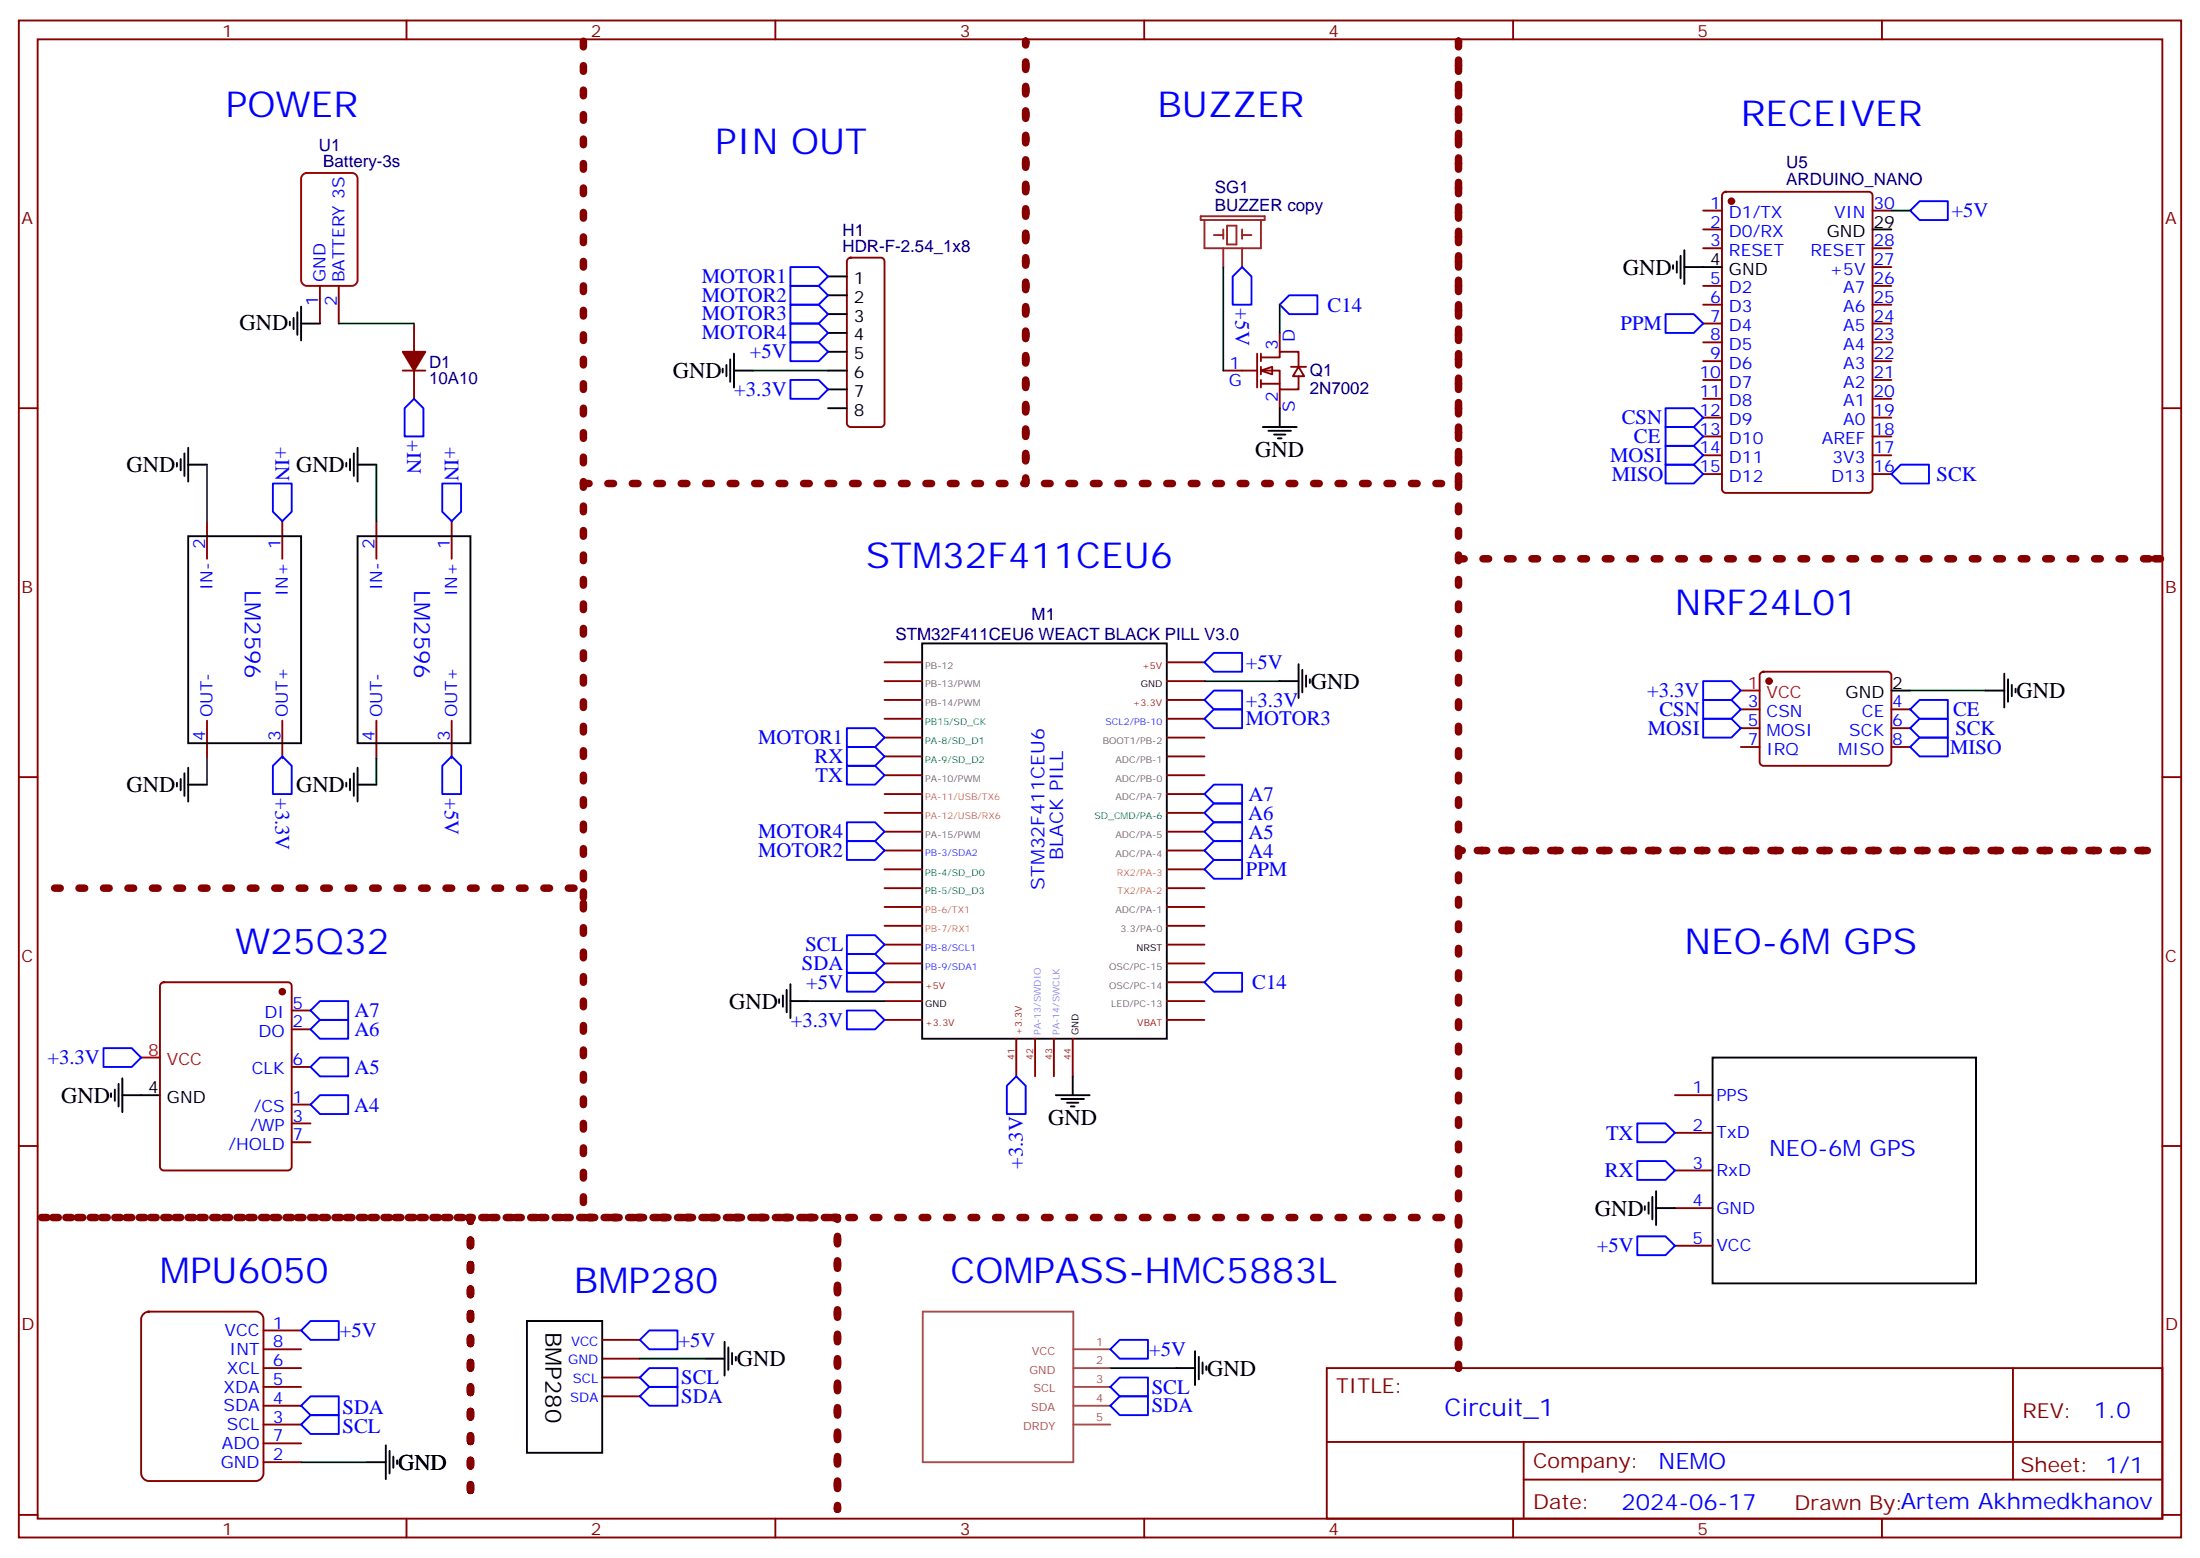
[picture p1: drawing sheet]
<svg xmlns="http://www.w3.org/2000/svg" width="412mm" height="292mm" viewBox="0 0 412 292" stroke-linecap="round" stroke-linejoin="round" font-family="sans-serif">
<g fill="none" stroke="#870000" stroke-width=".35">
<path d="M3.5 3.8h405.4v284.4h-405.4zM7.1 7.4h398.2v277.3h-398.2zM76.2 3.8v3.6M145.3 3.8v3.6M214.5 3.8v3.6M283.6 3.8v3.6M352.8 3.8v3.6M60 53.6v7M63.5 53.6v7M3.5 76.5h3.6M405.3 76.5h3.6M70.6 97.7v7"/>
<path d="M84.7 97.7v7M70.6 135.1v7M84.7 135.1v7M165.8 138.3h7.1M165.8 134.7h7.1M165.8 131.2h7.1M165.8 127.7h7.1M165.8 124.1h7.1M218.7 138.3h7.1M218.7 134.7h7.1M218.7 131.2h7.1M218.7 127.7h7.1"/>
<path d="M218.7 124.1h7.1M3.5 145.7h3.6M165.8 159.4h7.1M165.8 155.9h7.1M165.8 152.4h7.1M165.8 148.8h7.1M165.8 145.3h7.1M165.8 141.8h7.1M218.7 159.4h7.1M218.7 155.9h7.1M218.7 152.4h7.1M218.7 148.8h7.1"/>
<path d="M218.7 145.3h7.1M218.7 141.8h7.1M405.3 145.7h3.6M165.8 177.1h7.1M165.8 173.5h7.1M165.8 170h7.1M165.8 166.5h7.1M165.8 162.9h7.1M218.7 177.1h7.1M218.7 173.5h7.1M218.7 170h7.1M218.7 166.5h7.1"/>
<path d="M218.7 162.9h7.1M165.8 191.2h7.1M165.8 187.6h7.1M165.8 184.1h7.1M165.8 180.6h7.1M190.5 194.7v7.1M194 194.7v7.1M197.6 194.7v7.1M201.1 194.7v7.1M218.7 191.2h7.1M218.7 187.6h7.1M218.7 184.1h7.1"/>
<path d="M218.7 180.6h7.1M3.5 214.8h3.6M405.3 214.8h3.6M248.7 256.4h156.6v28.3h-156.6zM377.3 256.5v20.8M248.7 270.3h156.5M285.6 277.3h119.6M285.6 270.3v14.1M3.5 284h3.6M76.2 284.7v3.5M145.3 284.7v3.5M214.5 284.7v3.5"/>
<path d="M283.6 284.7v3.5M352.8 284.7v3.5M405.3 284h3.6"/>
</g>
<g fill="none" stroke="#000" stroke-width=".35">
<path d="M67 100.5h21.2v38.8h-21.2zM172.9 120.6h45.8v74.1h-45.8zM239.9 127.7h3.5M243.4 124.5v6.3M244.1 125.6v4.2M244.8 126.6v2.1M245.5 127.3v.7M146 187.3v.7M146.8 186.6v2.1M147.5 185.5v4.3M148.2 187.6h3.5M148.2 184.5v6.3"/>
<path d="M197.9 205.3h6.4M199 206h4.2M200 206.7h2.1M200.7 207.4h.7M201.1 201.8v3.5"/>
</g>
<path d="M56.7 32.9l.8-.5h8.5a1.06 1.06 0 0 1 1 1.1v19a1.13 1.13 0 0 1-1 1.1h-8.5a1.13 1.13 0 0 1-1.1-1.1v-19z" fill="none" stroke="#900" stroke-width=".35"/>
<path d="M227.5 122.4h5.3v3.5h-5.3l-1.7-1.8zM227.5 129.4h5.3v3.6h-5.3l-1.7-1.8zM158.7 175.3h5.3l1.8 1.8-1.8 1.7h-5.3zM158.7 178.8h5.3l1.8 1.8-1.8 1.8h-5.3zM158.7 182.4h5.3l1.8 1.7-1.8 1.8h-5.3zM158.7 189.4h5.3l1.8 1.8-1.8 1.7h-5.3z" fill="none" stroke="#00f" stroke-width=".35"/>
<path d="M225.8 127.7h14.1M151.7 187.6h14.1" fill="none" stroke="#008700" stroke-width=".35"/>
<path d="M26.8 246.4l.3-.3 .8-.2h20.1a1.41 1.41 0 0 1 1.4 1.4v28.9a1.51 1.51 0 0 1-1.4 1.4h-20.1a1.51 1.51 0 0 1-1.4-1.4v-28.9z" fill="#fff" stroke="#800000" stroke-width=".35"/>
<g fill="none" stroke="#870000" stroke-width=".35">
<path d="M319.3 39.5h3.5M323 36.2l.5-.3h26.8a.71 .71 0 0 1 .7 .8v55a.76 .76 0 0 1-.7 .7h-26.8a.76 .76 0 0 1-.7-.7v-55zM351 39.5h3.5M159 48.5l.5-.2h5.6a.71 .71 0 0 1 .7 .7v30.3a.76 .76 0 0 1-.7 .7h-5.6a.76 .76 0 0 1-.8-.7v-30.3zM319.3 43h3.5M319.3 46.5h3.5M319.3 53.6h3.5M319.3 57.1h3.5M351 46.5h3.5M351 53.6h3.5M351 57.1h3.5M351 50.1h3.5"/>
<path d="M75.5 69.5h4.2M77.6 60.6v5.3M77.6 69.5v5.3M319.3 60.6h3.5M319.3 64.2h3.5M319.3 67.7h3.5M319.3 71.2h3.5M319.3 74.8h3.5M319.3 78.3h3.5M351 60.6h3.5M351 64.2h3.5M351 67.7h3.5"/>
<path d="M351 71.2h3.5M351 74.8h3.5M351 78.3h3.5M38.8 97.7v7M52.9 97.7v7M319.3 81.8h3.5M319.3 85.3h3.5M319.3 88.9h3.5M351 81.8h3.5M351 85.3h3.5M351 88.9h3.5M38.8 135.1v7"/>
<path d="M52.9 135.1v7M326.3 133h3.5M326.3 136.5h3.5M330.1 126.1l.5-.2h23.2a.71 .71 0 0 1 .7 .7v16.2a.76 .76 0 0 1-.7 .7h-23.2a.76 .76 0 0 1-.8-.7v-16.2zM354.5 133h3.6M354.5 136.5h3.6M326.3 140h3.5M354.5 140h3.6M30.2 184.3l.5-.2h23.3a.71 .71 0 0 1 .7 .7v33.9a.76 .76 0 0 1-.7 .7h-23.3a.76 .76 0 0 1-.7-.7v-33.9zM54.7 200h3.5M54.7 189.4h3.5M54.7 192.9h3.5"/>
<path d="M54.7 214.1h3.5M54.7 210.6h3.5M54.7 207h3.5M314 205.3h7M314 212.3h7M314 219.4h7M314 226.4h7M314 233.5h7M49.4 249.4h7M49.4 260h7M49.4 256.4h7M49.4 252.9h7"/>
<path d="M112.9 254.7h7M112.9 258.2h7M112.9 251.1h7M49.4 274.1h7M49.4 267h7M49.4 263.5h7M49.4 270.5h7M112.9 261.7h7"/>
</g>
<g fill="none" stroke="#000" stroke-width=".35">
<path d="M55 59.6v2.1M55.7 58.5v4.3M56.4 57.5v6.3M155.2 51.8h3.5M155.2 55.4h3.5M155.2 58.9h3.5M313.6 49.7v.7M314.3 49v2.1M315 47.9v4.3M315.7 50.1h7.1M315.7 46.9v6.3M351 43h3.5"/>
<path d="M54.3 60.3v.7M56.4 60.6h3.6M135.5 69.1v.7M136.2 68.4v2.1M136.9 67.3v4.3M137.6 69.5h3.5M137.6 66.3v6.3M155.2 62.4h3.5M155.2 65.9h3.5M155.2 69.5h3.5M155.2 73h3.5M155.2 76.5h3.5"/>
<path d="M33.2 86.7v.8M33.9 86v2.2M34.6 85v4.2M35.3 83.9v6.4M35.3 87.1h3.5M64.9 86.7v.8M65.6 86v2.2M66.3 85v4.2M67 83.9v6.4M67 87.1h3.6M35.3 100.5h21.1v38.8h-21.1zM354.5 129.4h3.6"/>
<path d="M372.2 129.4h3.5M375.7 126.3v6.3M376.4 127.3v4.3M377.1 128.4v2.1M377.8 129.1v.7M33.2 146.7v.7M33.9 146v2.1M34.6 145v4.2M35.3 147.1h3.5M35.3 143.9v6.3M64.9 146.7v.7M65.6 146v2.1"/>
<path d="M66.3 145v4.2M67 147.1h3.6M67 143.9v6.3M321 198.2h49.4v42.4h-49.4zM20.8 204.9v.7M21.5 204.2v2.1M22.2 203.2v4.2M22.9 205.3h7.1M22.9 202.1v6.4M308.3 226.1v.7M309 225.4v2.1M309.7 224.3v4.3"/>
<path d="M310.4 226.4h3.6M310.4 223.3v6.3M98.8 247.6h14.1v24.7h-14.1zM132.3 254.7h3.5M135.8 251.5v6.3M136.5 252.6v4.2M137.2 253.6v2.1M137.9 254.3v.7M220.5 256.4h3.5M224 253.3v6.3M224.7 254.3v4.3M225.4 255.4v2.1"/>
<path d="M226.1 256.1v.7M68.8 274.1h3.5M72.3 270.9v6.3M73 272v4.2M73.7 273v2.1M74.4 273.7v.7"/>
</g>
<path d="M173 245.9h28.2v28.2h-28.2zM201.2 252.9h6.9M201.2 256.4h6.9M201.2 260h6.9M201.2 263.5h6.9M201.2 267h6.9" fill="none" stroke="#a64a4a" stroke-width=".35"/>
<g fill="none" stroke="#00f" stroke-width=".35">
<path d="M358.1 39.5l1.7-1.8h5.3v3.5h-5.3zM148.2 50.1h5.3l1.7 1.7-1.7 1.8h-5.3zM148.2 53.6h5.3l1.7 1.8-1.7 1.7h-5.3zM148.2 57.1h5.3l1.7 1.8-1.7 1.7h-5.3zM312.2 58.9h5.3l1.8 1.7-1.8 1.8h-5.3zM75.8 76.5l1.8-1.7 1.8 1.7v5.3h-3.6zM148.2 60.6h5.3l1.7 1.8-1.7 1.8h-5.3zM148.2 71.2h5.3l1.7 1.8-1.7 1.8h-5.3zM148.2 64.2h5.3l1.7 1.7-1.7 1.8h-5.3zM312.2 76.5h5.3l1.8 1.8-1.8 1.7h-5.3zM51.2 90.6h3.5v5.3l-1.8 1.8-1.7-1.8zM82.9 90.6h3.5v5.3l-1.7 1.8-1.8-1.8z"/>
<path d="M312.2 83.6h5.3l1.8 1.7-1.8 1.8h-5.3zM312.2 87.1h5.3l1.8 1.8-1.8 1.7h-5.3zM312.2 80h5.3l1.8 1.8-1.8 1.8h-5.3zM356.3 87.1h5.3v3.5h-5.3l-1.8-1.7zM158.7 136.5h5.3l1.8 1.8-1.8 1.7h-5.3zM227.5 133h5.3v3.5h-5.3l-1.7-1.8zM319.3 127.7h5.3l1.7 1.7-1.7 1.8h-5.3zM319.3 134.7h5.3l1.7 1.8-1.7 1.8h-5.3zM319.3 131.2h5.3l1.7 1.8-1.7 1.7h-5.3zM358.1 133l1.7-1.8h5.3v3.5h-5.3zM359.8 134.7h5.3v3.6h-5.3l-1.7-1.8zM51.2 143.5l1.7-1.7 1.8 1.7v5.3h-3.5z"/>
<path d="M82.9 143.5l1.8-1.7 1.7 1.7v5.3h-3.5zM158.7 140h5.3l1.8 1.8-1.8 1.7h-5.3zM158.7 143.5h5.3l1.8 1.8-1.8 1.8h-5.3zM158.7 157.7h5.3l1.8 1.7-1.8 1.8h-5.3zM158.7 154.1h5.3l1.8 1.8-1.8 1.8h-5.3zM227.5 150.6h5.3v3.5h-5.3l-1.7-1.7zM227.5 154.1h5.3v3.6h-5.3l-1.7-1.8zM227.5 157.7h5.3v3.5h-5.3l-1.7-1.8zM227.5 147.1h5.3v3.5h-5.3l-1.7-1.8zM358.1 140l1.7-1.7h5.3v3.5h-5.3zM227.5 161.2h5.3v3.5h-5.3l-1.7-1.8zM19.4 196.5h5.3l1.8 1.7-1.8 1.8h-5.3z"/>
<path d="M58.2 189.4l1.8-1.8h5.3v3.6h-5.3zM60 191.2h5.3v3.5h-5.3l-1.8-1.8zM60 198.2h5.3v3.6h-5.3l-1.8-1.8zM60 205.3h5.3v3.5h-5.3l-1.8-1.8zM190.5 201.8l1.8 1.7v5.3h-3.6v-5.3zM306.9 210.6h5.3l1.8 1.7-1.8 1.8h-5.3zM306.9 217.6h5.3l1.8 1.8-1.8 1.8h-5.3zM306.9 231.7h5.3l1.8 1.8-1.8 1.8h-5.3zM58.2 247.6h5.3v3.5h-5.3l-1.8-1.7zM121.7 249.4h5.3v3.5h-5.3l-1.8-1.8zM121.7 256.4h5.3v3.6h-5.3l-1.8-1.8zM208.1 252.9l1.8-1.8h5.3v3.6h-5.3z"/>
<path d="M209.9 258.2h5.3v3.5h-5.3l-1.8-1.7zM58.2 265.3h5.3v3.5h-5.3l-1.8-1.8zM58.2 261.7h5.3v3.6h-5.3l-1.8-1.8zM119.9 261.7l1.8-1.7h5.3v3.5h-5.3zM209.9 261.7h5.3v3.6h-5.3l-1.8-1.8z"/>
</g>
<path d="M354.5 39.5h3.6M63.5 60.6h14.1M141.1 69.5h14.1M38.8 87.1v10.6M70.6 87.1v10.6M358.1 129.4h14.1M38.8 142.1v5M70.6 142.1v5M119.9 254.7h12.4M208.1 256.4h12.4M56.4 274.1h12.4" fill="none" stroke="#008700" stroke-width=".35"/>
<path d="M326.3 129.4h3.5M26.5 198.2h3.5" fill="none" stroke="#f00" stroke-width=".35"/>
<g fill="#870000" stroke="#870000" stroke-width=".35">
<path d="M75.5 65.9h4.2l-2.1 3.6z"/>
<circle cx="52.9" cy="185.9" r=".53"/>
<circle cx="324.6" cy="37.7" r=".53"/>
<circle cx="331.6" cy="127.7" r=".53"/>
</g>
<path d="M225.1 40.5h12v.7h-12zM225.8 41.2v5.3h10.6v-5.3M227.5 44.1h1.8M229.3 43v1.8M229.3 46.5v3.6M230 42.3h1.8v3.5h-1.8zM232.8 44.1h1.8M232.8 43v1.8M232.8 46.5v3.6" fill="none" stroke="#8c2424" stroke-width=".35"/>
<g fill="#fff" stroke="#870000" stroke-width=".35">
<path d="M236.4 69.5l2.1-.7v1.4z"/>
<path d="M243.4 68.8l1.1 1.7h-2.1z"/>
</g>
<path d="M229.3 69.5h6.4M235.7 66.3v6.3M236.4 67h3.5v-1.1h3.5v2.9M236.4 69.5h3.5v3.5h3.5v-2.5M236.4 71.9h3.5M236.4 66.3v1.4M236.4 68.8v1.4M236.4 71.2v1.4M239.9 62.4v3.5M239.9 73v3.5M242 68.8h2.8" fill="none" stroke="#870000" stroke-width=".35"/>
<path d="M229.3 50.1v19.4M239.9 57.1v5.3" fill="none" stroke="#008700" stroke-width=".35"/>
<path d="M231.1 51.8l1.7-1.7 1.8 1.7v5.3h-3.5zM241.7 55.4h5.2v3.5h-5.2l-1.8-1.8zM227.5 182.4h5.3v3.5h-5.3l-1.7-1.8z" fill="none" stroke="#00f" stroke-width=".35"/>
<path d="M239.9 76.5v3.5M236.7 80h6.4M237.8 80.8h4.2M238.8 81.5h2.1M239.5 82.2h.7" fill="none" stroke="#000" stroke-width=".35"/>
<path d="M109.4 7.7v158.8h-102.3M109.4 90.6h82.9v-82.9v82.9h81.1v-82.9v151.7h130.5h-130.5v97v-28.2h-266.3h81.1v52.9v-52.9h68.8v54.7v-54.7h-47.6v-61.7v1.7M273.4 104.7h132.3h-1.8" fill="none" stroke="#870000" stroke-width="1.4" stroke-dasharray="1.1 3.5"/>
<g font-size="6.7" fill="#00f">
<text x="42.3" y="21.8">POWER</text>
<text x="217" y="21.8">BUZZER</text>
<text x="326.3" y="23.6">RECEIVER</text>
<text x="134.1" y="28.9">PIN OUT</text>
<text x="162.3" y="106.5">STM32F411CEU6</text>
<text x="314" y="115.3">NRF24L01</text>
<text x="44.1" y="178.8">W25Q32</text>
<text x="315.7" y="178.8">NEO-6M GPS</text>
<text x="30" y="240.6">MPU6050</text>
<text x="107.6" y="242.3">BMP280</text>
<text x="178.2" y="240.6">COMPASS-HMC5883L</text>
</g>
<text font-size="4.6" fill="#00f" x="270.8" y="265.5">Circuit_1</text>
<g font-size="4.2">
<text x="304.2" y="51.5">GND</text>
<text x="44.9" y="61.9">GND</text>
<text x="126.1" y="70.9">GND</text>
<text x="23.7" y="88.4">GND</text>
<text x="55.5" y="88.4">GND</text>
<text x="235.3" y="85.7">GND</text>
<text x="245.7" y="129.1">GND</text>
<text x="378" y="130.8">GND</text>
<text x="23.7" y="148.4">GND</text>
<text x="55.5" y="148.4">GND</text>
<text x="136.7" y="189.1">GND</text>
<text x="11.5" y="206.7">GND</text>
<text x="196.5" y="210.9">GND</text>
<text x="299" y="227.9">GND</text>
<text x="102.2" y="249.6" transform="rotate(90 102.2 249.6)">BMP280</text>
<text x="138.1" y="256.1">GND</text>
<text x="226.3" y="257.8">GND</text>
<text x="74.6" y="275.5">GND</text>
</g>
<g font-size="4.2" fill="#00f">
<text x="45.9" y="110.5" transform="rotate(90 45.9 110.5)">LM2596</text>
<text x="77.6" y="110.5" transform="rotate(90 77.6 110.5)">LM2596</text>
<text x="331.6" y="216.6">NEO-6M GPS</text>
<text x="392.5" y="265.7">1.0</text>
<text x="310.9" y="275.3">NEMO</text>
<text x="304" y="283.1">2024-06-17</text>
</g>
<g font-size="3.9" fill="#00f">
<text x="365.8" y="40.7">+5V</text>
<text x="131.6" y="53.1">MOTOR1</text>
<text x="131.6" y="56.6">MOTOR2</text>
<text x="231.6" y="57.8" transform="rotate(90 231.6 57.8)">+5V</text>
<text x="248.9" y="58.4">C14</text>
<text x="131.6" y="60">MOTOR3</text>
<text x="131.6" y="63.6">MOTOR4</text>
<text x="303.8" y="61.9">PPM</text>
<text x="140.6" y="67.2">+5V</text>
<text x="137.6" y="74.2">+3.3V</text>
<text x="51.6" y="83.8" transform="rotate(90 51.6 83.8)">+IN</text>
<text x="76.3" y="82.5" transform="rotate(90 76.3 82.5)">+IN</text>
<text x="83.4" y="83.8" transform="rotate(90 83.4 83.8)">+IN</text>
<text x="304" y="79.6">CSN</text>
<text x="306.3" y="83.1">CE</text>
<text x="301.8" y="86.6">MOSI</text>
<text x="302.1" y="90.1">MISO</text>
<text x="363" y="90.1">SCK</text>
<text x="233.5" y="125.4">+5V</text>
<text x="308.7" y="130.7">+3.3V</text>
<text x="233.5" y="132.5">+3.3V</text>
<text x="233.5" y="135.9">MOTOR3</text>
<text x="308.9" y="137.8">MOSI</text>
<text x="311.1" y="134.2">CSN</text>
<text x="366.1" y="134.2">CE</text>
<text x="366.5" y="137.8">SCK</text>
<text x="142.1" y="139.5">MOTOR1</text>
<text x="152.7" y="143.1">RX</text>
<text x="365.5" y="141.3">MISO</text>
<text x="51.7" y="149.5" transform="rotate(90 51.7 149.5)">+3.3V</text>
<text x="83.4" y="149.5" transform="rotate(90 83.4 149.5)">+5V</text>
<text x="152.9" y="146.6">TX</text>
<text x="234" y="153.6">A6</text>
<text x="234" y="150.1">A7</text>
<text x="142.1" y="160.6">MOTOR2</text>
<text x="142.1" y="157.1">MOTOR4</text>
<text x="234" y="160.7">A4</text>
<text x="234" y="157.2">A5</text>
<text x="233.5" y="164.2">PPM</text>
<text x="151" y="178.3">SCL</text>
<text x="150.3" y="181.8">SDA</text>
<text x="151.1" y="185.4">+5V</text>
<text x="234.8" y="185.4">C14</text>
<text x="66.5" y="190.7">A7</text>
<text x="66.4" y="194.2">A6</text>
<text x="148.2" y="192.4">+3.3V</text>
<text x="8.9" y="199.5">+3.3V</text>
<text x="66.5" y="201.3">A5</text>
<text x="66.4" y="208.4">A4</text>
<text x="301" y="213.6">TX</text>
<text x="191.8" y="219.1" transform="rotate(-90 191.8 219.1)">+3.3V</text>
<text x="300.9" y="220.7">RX</text>
<text x="299.3" y="234.7">+5V</text>
<text x="63.7" y="250.6">+5V</text>
<text x="127.2" y="252.4">+5V</text>
<text x="215.4" y="254.2">+5V</text>
<text x="127.7" y="259.5">SCL</text>
<text x="127.7" y="263">SDA</text>
<text x="215.9" y="261.2">SCL</text>
<text x="64.2" y="268.6">SCL</text>
<text x="64.2" y="265.1">SDA</text>
<text x="215.9" y="264.7">SDA</text>
</g>
<g font-size="3.9" fill="#800">
<text x="250.5" y="261">TITLE:</text>
<text x="379.1" y="265.7">REV:</text>
<text x="287.4" y="275.2">Company:</text>
<text x="378.7" y="275.8">Sheet: 1/1</text>
<text x="287.4" y="282.9">Date:</text>
<text x="336.4" y="283">Drawn By:Artem Akhmedkhanov</text>
</g>
<g font-size="3.5" fill="#00f">
<text x="199.3" y="161.2" transform="rotate(-90 199.3 161.2)">BLACK PILL</text>
<text x="195.8" y="166.8" transform="rotate(-90 195.8 166.8)">STM32F411CEU6</text>
</g>
<g font-size="3.2" fill="#800">
<text x="41.6" y="6.8">1</text>
<text x="110.8" y="6.8">2</text>
<text x="179.9" y="6.8">3</text>
<text x="249.1" y="6.8">4</text>
<text x="318.2" y="6.8">5</text>
<text x="4.1" y="41.9">A</text>
<text x="405.9" y="41.9">A</text>
<text x="4.1" y="111.1">B</text>
<text x="405.9" y="111.1">B</text>
<text x="4.1" y="180.2">C</text>
<text x="405.9" y="180.2">C</text>
<text x="4.1" y="249.4">D</text>
<text x="405.9" y="249.4">D</text>
<text x="41.6" y="287.7">1</text>
<text x="110.8" y="287.7">2</text>
<text x="179.9" y="287.7">3</text>
<text x="249.1" y="287.7">4</text>
<text x="318.2" y="287.7">5</text>
</g>
<g font-size="3.2" fill="#000080">
<text x="59.8" y="28.4">U1</text>
<text x="60.6" y="31.4">Battery-3s</text>
<text x="334.9" y="34.7">ARDUINO_NANO</text>
<text x="334.9" y="31.5">U5</text>
<text x="227.7" y="39.5">BUZZER copy</text>
<text x="227.7" y="36.3">SG1</text>
<text x="157.9" y="47.2">HDR-F-2.54_1x8</text>
<text x="157.9" y="44.2">H1</text>
<text x="80.4" y="72">10A10</text>
<text x="80.4" y="69">D1</text>
<text x="245.5" y="70.5">Q1</text>
<text x="245.5" y="73.8">2N7002</text>
<text x="167.9" y="120">STM32F411CEU6 WEACT BLACK PILL V3.0</text>
<text x="193.4" y="116.3">M1</text>
</g>
<g font-size="3.2" fill="#00f">
<text x="320.6" y="39.1">1</text>
<text x="324.1" y="40.9">D1/TX</text>
<text x="343.8" y="40.9">VIN</text>
<text x="351.2" y="39.1">30</text>
<text x="320.6" y="42.7">2</text>
<text x="320.6" y="46.2">3</text>
<text x="324.1" y="44.4">D0/RX</text>
<text x="324.1" y="47.9">RESET</text>
<text x="339.4" y="47.9">RESET</text>
<text x="351.2" y="46.2">28</text>
<text x="61" y="52.9" transform="rotate(-90 61 52.9)">GND</text>
<text x="64.6" y="52.9" transform="rotate(-90 64.6 52.9)">BATTERY 3S</text>
<text x="320.6" y="53.2">5</text>
<text x="342.9" y="51.5">+5V</text>
<text x="351.2" y="53.2">26</text>
<text x="351.2" y="49.7">27</text>
<text x="59.6" y="57.4" transform="rotate(-90 59.6 57.4)">1</text>
<text x="63.1" y="57.4" transform="rotate(-90 63.1 57.4)">2</text>
<text x="320.6" y="56.8">6</text>
<text x="324.1" y="55">D2</text>
<text x="324.1" y="58.5">D3</text>
<text x="345.5" y="58.5">A6</text>
<text x="345.5" y="55">A7</text>
<text x="351.2" y="56.8">25</text>
<text x="239.5" y="65.6" transform="rotate(-90 239.5 65.6)">3</text>
<text x="242.7" y="64.1" transform="rotate(-90 242.7 64.1)">D</text>
<text x="320.6" y="60.3">7</text>
<text x="320.6" y="63.8">8</text>
<text x="324.1" y="62.1">D4</text>
<text x="324.1" y="65.6">D5</text>
<text x="345.5" y="65.6">A4</text>
<text x="345.5" y="62.1">A5</text>
<text x="351.2" y="63.8">23</text>
<text x="351.2" y="60.3">24</text>
<text x="230.5" y="69.1">1</text>
<text x="318.6" y="70.9">10</text>
<text x="320.6" y="67.3">9</text>
<text x="324.1" y="69.1">D6</text>
<text x="345.5" y="69.1">A3</text>
<text x="351.2" y="70.9">21</text>
<text x="351.2" y="67.3">22</text>
<text x="230.4" y="72.3">G</text>
<text x="239.5" y="75.4" transform="rotate(-90 239.5 75.4)">2</text>
<text x="242.7" y="77.2" transform="rotate(-90 242.7 77.2)">S</text>
<text x="318.6" y="74.4">11</text>
<text x="318.6" y="77.9">12</text>
<text x="324.1" y="72.6">D7</text>
<text x="324.1" y="76.2">D8</text>
<text x="345.5" y="76.2">A1</text>
<text x="345.5" y="72.6">A2</text>
<text x="351.2" y="77.9">19</text>
<text x="351.2" y="74.4">20</text>
<text x="318.6" y="81.5">13</text>
<text x="324.1" y="79.7">D9</text>
<text x="324.1" y="83.2">D10</text>
<text x="341.5" y="83.2">AREF</text>
<text x="345.5" y="79.7">A0</text>
<text x="351.2" y="81.5">18</text>
<text x="318.6" y="85">14</text>
<text x="318.6" y="88.5">15</text>
<text x="324.1" y="86.7">D11</text>
<text x="343.5" y="86.7">3V3</text>
<text x="351.2" y="88.5">16</text>
<text x="351.2" y="85">17</text>
<text x="324.1" y="90.3">D12</text>
<text x="343.2" y="90.3">D13</text>
<text x="38.5" y="103" transform="rotate(-90 38.5 103)">2</text>
<text x="52.6" y="103" transform="rotate(-90 52.6 103)">1</text>
<text x="70.2" y="103" transform="rotate(-90 70.2 103)">2</text>
<text x="84.3" y="103" transform="rotate(-90 84.3 103)">1</text>
<text x="39.9" y="110.6" transform="rotate(-90 39.9 110.6)">IN-</text>
<text x="54" y="111.7" transform="rotate(-90 54 111.7)">IN+</text>
<text x="71.6" y="110.6" transform="rotate(-90 71.6 110.6)">IN-</text>
<text x="85.7" y="111.7" transform="rotate(-90 85.7 111.7)">IN+</text>
<text x="39.9" y="134.4" transform="rotate(-90 39.9 134.4)">OUT-</text>
<text x="54" y="134.4" transform="rotate(-90 54 134.4)">OUT+</text>
<text x="71.6" y="134.4" transform="rotate(-90 71.6 134.4)">OUT-</text>
<text x="85.7" y="134.4" transform="rotate(-90 85.7 134.4)">OUT+</text>
<text x="327.7" y="132.6">3</text>
<text x="327.7" y="136.1">5</text>
<text x="331.2" y="134.4">CSN</text>
<text x="331.2" y="137.9">MOSI</text>
<text x="346.7" y="137.9">SCK</text>
<text x="349" y="134.4">CE</text>
<text x="354.7" y="136.1">6</text>
<text x="354.7" y="132.6">4</text>
<text x="38.5" y="138.9" transform="rotate(-90 38.5 138.9)">4</text>
<text x="52.6" y="138.9" transform="rotate(-90 52.6 138.9)">3</text>
<text x="70.2" y="138.9" transform="rotate(-90 70.2 138.9)">4</text>
<text x="84.3" y="138.9" transform="rotate(-90 84.3 138.9)">3</text>
<text x="327.7" y="139.7">7</text>
<text x="331.2" y="141.4">IRQ</text>
<text x="344.6" y="141.4">MISO</text>
<text x="354.7" y="139.7">8</text>
<text x="49.6" y="190.8">DI</text>
<text x="54.9" y="189.1">5</text>
<text x="48.4" y="194.3">DO</text>
<text x="54.9" y="192.6">2</text>
<text x="47.2" y="201.4">CLK</text>
<text x="54.9" y="199.6">6</text>
<text x="47.6" y="208.5">/CS</text>
<text x="54.9" y="206.7">1</text>
<text x="317.2" y="204.9">1</text>
<text x="321.7" y="206.3">PPS</text>
<text x="42.8" y="215.5">/HOLD</text>
<text x="46.9" y="212">/WP</text>
<text x="54.9" y="213.7">7</text>
<text x="54.9" y="210.2">3</text>
<text x="317.2" y="212">2</text>
<text x="321.7" y="213.4">TxD</text>
<text x="317.2" y="219">3</text>
<text x="321.7" y="220.5">RxD</text>
<text x="317.2" y="226.1">4</text>
<text x="321.7" y="227.5">GND</text>
<text x="317.2" y="233.2">5</text>
<text x="321.7" y="234.6">VCC</text>
<text x="42.1" y="250.4">VCC</text>
<text x="51.1" y="249">1</text>
<text x="42.5" y="257.5">XCL</text>
<text x="43" y="254">INT</text>
<text x="51.2" y="256.1">6</text>
<text x="51.2" y="252.6">8</text>
<text x="41.9" y="261">XDA</text>
<text x="51.2" y="263.1">4</text>
<text x="51.2" y="259.6">5</text>
<text x="41.9" y="264.5">SDA</text>
<text x="42.5" y="268.1">SCL</text>
<text x="51.1" y="266.7">3</text>
<text x="41.4" y="275.1">GND</text>
<text x="41.6" y="271.6">ADO</text>
<text x="51.1" y="273.7">2</text>
<text x="51.2" y="270.2">7</text>
</g>
<g font-size="3.2">
<text x="342.4" y="44.4">GND</text>
<text x="351.2" y="42.7">29</text>
<text x="160.1" y="53.2">1</text>
<text x="320.6" y="49.7">4</text>
<text x="324.1" y="51.5">GND</text>
<text x="160.1" y="56.8">2</text>
<text x="160.1" y="60.3">3</text>
<text x="160.1" y="63.8">4</text>
<text x="160.1" y="67.3">5</text>
<text x="160.1" y="70.9">6</text>
<text x="160.1" y="74.4">7</text>
<text x="160.1" y="77.9">8</text>
<text x="346" y="130.8">GND</text>
<text x="354.7" y="129.1">2</text>
<text x="27.8" y="204.9">4</text>
<text x="31.3" y="206.7">GND</text>
</g>
<g font-size="3.2" fill="#f00">
<text x="327.7" y="129.1">1</text>
<text x="331.2" y="130.8">VCC</text>
<text x="27.8" y="197.9">8</text>
<text x="31.3" y="199.6">VCC</text>
</g>
<g font-size="2.5" fill="#00f">
<text x="106.5" y="255.7">GND</text>
<text x="107.1" y="252.2">VCC</text>
<text x="106.9" y="262.8">SDA</text>
<text x="107.4" y="259.3">SCL</text>
</g>
<g font-size="2.1" fill="#a54b4b">
<text x="193" y="257.5">GND</text>
<text x="193.4" y="253.9">VCC</text>
<text x="205.5" y="252.2">1</text>
<text x="205.5" y="255.7">2</text>
<text x="193.7" y="261">SCL</text>
<text x="205.5" y="259.3">3</text>
<text x="205.5" y="262.8">4</text>
<text x="191.8" y="268.1">DRDY</text>
<text x="193.3" y="264.5">SDA</text>
<text x="205.5" y="266.3">5</text>
</g>
<g font-size="1.8" fill="#666">
<text x="173.4" y="125.3">PB-12</text>
<text x="173.4" y="128.8">PB-13/PWM</text>
<text x="173.4" y="132.4">PB-14/PWM</text>
<text x="206.7" y="139.4">BOOT1/PB-2</text>
<text x="209.1" y="143">ADC/PB-1</text>
<text x="173.4" y="146.5">PA-10/PWM</text>
<text x="209.1" y="146.5">ADC/PB-0</text>
<text x="209.1" y="150">ADC/PA-7</text>
<text x="173.4" y="157.1">PA-15/PWM</text>
<text x="209.1" y="160.6">ADC/PA-4</text>
<text x="209.1" y="157.1">ADC/PA-5</text>
<text x="209.1" y="171.2">ADC/PA-1</text>
<text x="210" y="174.7">3.3/PA-0</text>
<text x="207.9" y="185.3">OSC/PC-14</text>
<text x="207.9" y="181.8">OSC/PC-15</text>
<text x="208.3" y="188.8">LED/PC-13</text>
</g>
<g font-size="1.8" fill="#f00">
<text x="214.1" y="125.3">+5V</text>
<text x="212.4" y="132.4">+3.3V</text>
<text x="173.4" y="185.3">+5V</text>
<text x="173.4" y="192.3">+3.3V</text>
<text x="191.6" y="194" transform="rotate(-90 191.6 194)">+3.3V</text>
<text x="213.2" y="192.3">VBAT</text>
</g>
<g font-size="1.8">
<text x="213.8" y="128.8">GND</text>
<text x="213.1" y="178.2">NRST</text>
<text x="173.4" y="188.8">GND</text>
<text x="202.1" y="194" transform="rotate(-90 202.1 194)">GND</text>
</g>
<g font-size="1.8" fill="#0c0">
<text x="173.4" y="135.9">PB15/SD_CK</text>
<text x="173.4" y="139.4">PA-8/SD_D1</text>
<text x="173.4" y="143">PA-9/SD_D2</text>
<text x="205.1" y="153.5">SD_CMD/PA-6</text>
<text x="173.4" y="164.1">PB-4/SD_D0</text>
<text x="173.4" y="167.7">PB-5/SD_D3</text>
</g>
<g font-size="1.8" fill="#06f">
<text x="207.2" y="135.9">SCL2/PB-10</text>
<text x="173.4" y="160.4">PB-3/SDA2</text>
<text x="173.4" y="178.2">PB-8/SCL1</text>
<text x="173.4" y="181.8">PB-9/SDA1</text>
</g>
<g font-size="1.8" fill="#f90">
<text x="173.4" y="150">PA-11/USB/TX6</text>
<text x="173.4" y="153.5">PA-12/USB/RX6</text>
<text x="209.3" y="164.1">RX2/PA-3</text>
<text x="209.5" y="167.7">TX2/PA-2</text>
<text x="173.4" y="171.2">PB-6/TX1</text>
<text x="173.4" y="174.7">PB-7/RX1</text>
</g>
<g font-size="1.8" fill="#f0f">
<text x="195.1" y="194" transform="rotate(-90 195.1 194)">PA-13/SWDIO</text>
<text x="198.6" y="194" transform="rotate(-90 198.6 194)">PA-14/SWCLK</text>
</g>
<g font-size="1.8" fill="#930">
<text x="190.1" y="198.7" transform="rotate(-90 190.1 198.7)">41</text>
<text x="193.7" y="198.7" transform="rotate(-90 193.7 198.7)">42</text>
<text x="197.2" y="198.7" transform="rotate(-90 197.2 198.7)">43</text>
<text x="200.7" y="198.7" transform="rotate(-90 200.7 198.7)">44</text>
</g>
</svg>
